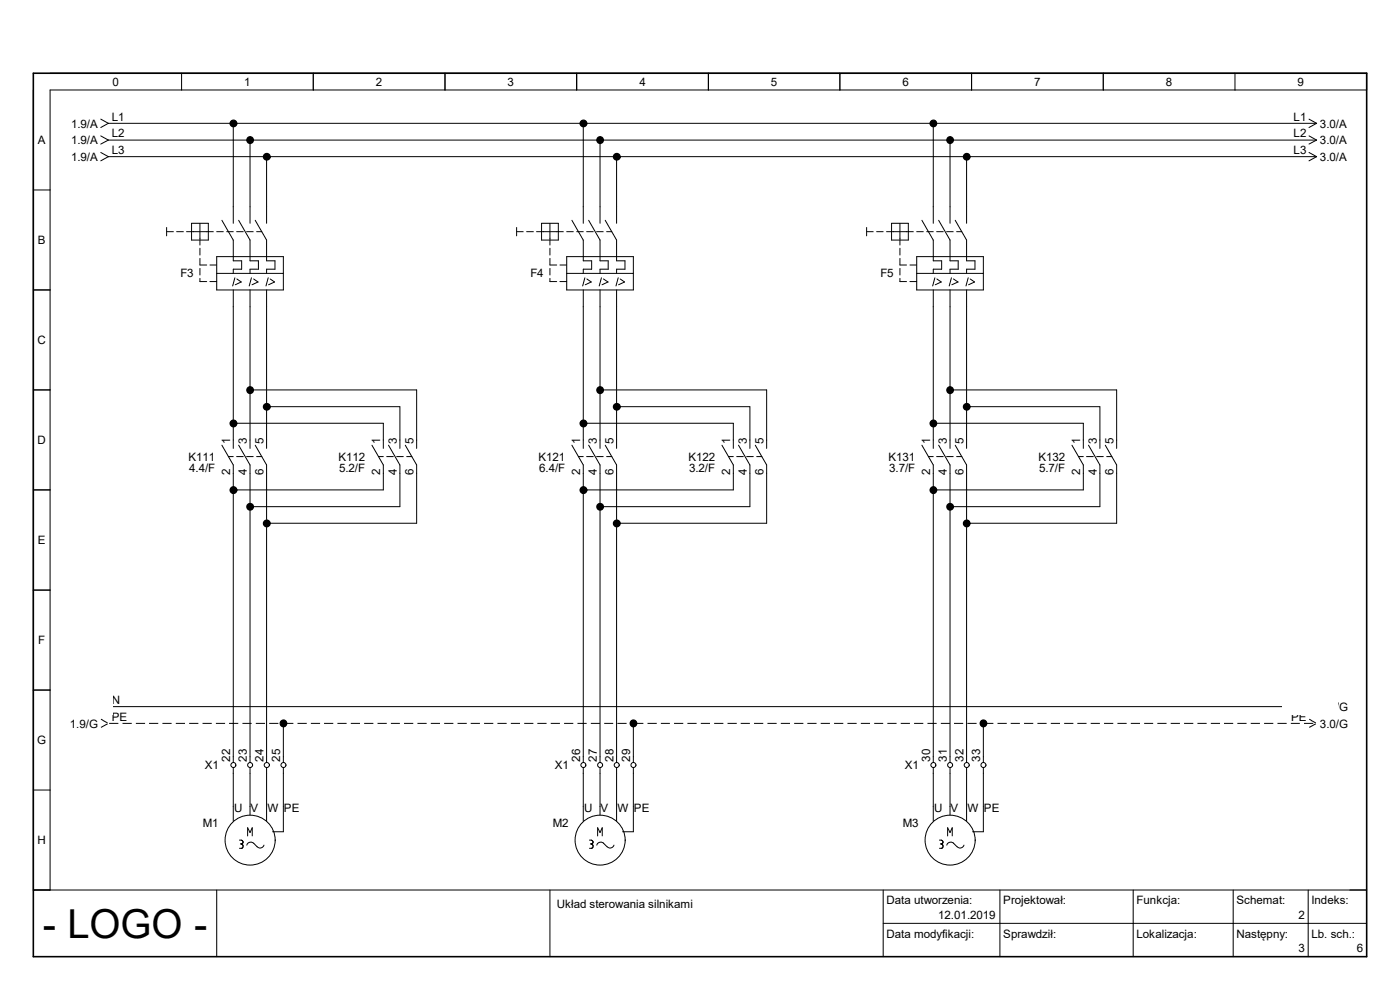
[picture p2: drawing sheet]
<svg xmlns="http://www.w3.org/2000/svg" width="297mm" height="210mm" viewBox="0 0 297 210" stroke-linecap="round" stroke-linejoin="round" font-family="sans-serif">
<path d="M7.1 15.5h282.8v187.4h-282.8z" fill="none" stroke="#000" stroke-width=".34"/>
<g fill="none" stroke="#000" stroke-width=".21">
<path d="M7.1 19.1v169.7h282.8M10.6 15.5h279.3v3.6h-279.3v169.7M38.5 15.5v3.6M66.5 15.5v3.6M94.4 15.5v3.6M122.3 15.5v3.6M150.3 15.5v3.6M178.2 15.5v3.6M206.1 15.5v3.6M234.1 15.5v3.6M262 15.5v3.6M21.4 25.3l1.6 .9"/>
<path d="M21.4 28.8l1.6 .9M21.4 32.3l1.6 .9M23 26.2l-1.6 .9M23 26.2h256.3M23 29.7l-1.6 .9M23 29.7h256.3M23 33.2l-1.6 .9M23 33.2h256.3M49.5 26.2v21.2M53 29.7v17.7M56.6 33.2v14.2M123.7 26.2v21.2"/>
<path d="M127.3 29.7v17.7M130.8 33.2v14.2M198 26.2v21.2M201.5 29.7v17.7M205.1 33.2v14.2M277.7 25.3l1.6 .9M277.7 28.8l1.6 .9M277.7 32.3l1.6 .9M279.3 26.2l-1.6 .9M279.3 29.7l-1.6 .9M279.3 33.2l-1.6 .9M7.1 40.3h3.5"/>
<path d="M35.3 49.1h1.5M35.3 48.3v1.7M37.5 49.1h1.4M39.6 49.1h5.7M40.6 47.4h3.6v3.5h-3.6zM42.4 47.4v4.6M42.4 52.7v1.4M42.4 54.8v1.4h1.5M42.4 56.9v1.4M42.4 59.1v.6h1.5M44.5 59.7h1.5M44.5 56.2h1.5"/>
<path d="M46 54.4h14.1v7.1h-14.1zM46 58h14.1M46 49.1h1.4M47.1 46.7l2.4 4.2v4.4h1.8v1.8h-1.8v.9M48.1 49.1h1.4M49.8 58.9l-.4 1.8M50.2 49.1h1.4M50.2 59.2l1 .6-1.3 .6M50.6 46.7l2.4 4.2v4.4h1.8v1.8h-1.8v.9M52.3 49.1h1.4M53.3 58.9l-.4 1.8M53.8 59.2l.9 .6-1.2 .6"/>
<path d="M54.1 46.7l2.5 4.2v4.4h1.7v1.8h-1.7v.9M54.4 49.1h1.1M56.9 58.9l-.5 1.8M57.3 59.2l1 .6-1.3 .6M109.6 49.1h1.4M109.6 48.3v1.7M111.7 49.1h1.5M113.8 49.1h5.7M114.9 47.4h3.5v3.5h-3.5zM116.7 47.4v4.6M116.7 52.7v1.4M116.7 54.8v1.4h1.4"/>
<path d="M116.7 56.9v1.4M116.7 59.1v.6h1.4M118.8 59.7h1.4M118.8 56.2h1.4M120.2 54.4h14.2v7.1h-14.2zM120.2 58h14.2M120.2 49.1h1.4M121.3 46.7l2.4 4.2v4.4h1.8v1.8h-1.8v.9M122.3 49.1h1.4M124.1 58.9l-.5 1.8M124.5 49.1h1.4M124.5 59.2l.9 .6-1.2 .6"/>
<path d="M124.9 46.7l2.4 4.2v4.4h1.7v1.8h-1.7v.9M126.6 49.1h1.4M127.6 58.9l-.5 1.8M128 59.2l1 .6-1.3 .6M128.4 46.7l2.4 4.2v4.4h1.8v1.8h-1.8v.9M128.7 49.1h1.1M131.1 58.9l-.4 1.8M131.6 59.2l.9 .6-1.3 .6M183.9 49.1h1.4M183.9 48.3v1.7M186 49.1h1.4M188.1 49.1h5.7"/>
<path d="M189.1 47.4h3.6v3.5h-3.6zM190.9 59.1v.6h1.4M190.9 54.8v1.4h1.4M190.9 47.4v4.6M190.9 52.7v1.4M190.9 56.9v1.4M193 59.7h1.5M193 56.2h1.5M194.5 54.4h14.1v7.1h-14.1zM194.5 58h14.1M194.5 49.1h1.4M195.6 46.7l2.4 4.2v4.4h1.8v1.8h-1.8v.9"/>
<path d="M196.6 49.1h1.4M198.3 58.9l-.4 1.8M198.7 49.1h1.4M198.8 59.2l.9 .6-1.3 .6M199.1 46.7l2.4 4.2v4.4h1.8v1.8h-1.8v.9M200.8 49.1h1.4M201.8 58.9l-.4 1.8M202.3 59.2l.9 .6-1.3 .6M202.6 46.7l2.5 4.2v4.4h1.7v1.8h-1.7v.9M202.9 49.1h1.1M205.4 58.9l-.5 1.8M205.8 59.2l1 .6-1.3 .6"/>
<path d="M7.1 61.5h3.5M49.5 61.5v33.6M53 61.5v33.6M56.6 61.5v33.6M123.7 61.5v33.6M127.3 61.5v33.6M130.8 61.5v33.6M198 61.5v33.6M201.5 61.5v33.6M205.1 61.5v33.6M7.1 82.7h3.5M47.1 94.4l2.4 4.2v63.2"/>
<path d="M48.5 96.9h1M49.5 89.8h31.8v5.3M50.2 96.9h1.4M50.6 94.4l2.4 4.2v63.2M52.3 96.9h1.4M53 82.7h35.4v12.4M54.1 94.4l2.5 4.2v63.2M54.4 96.9h1.1M56.6 86.3h28.2v8.8M78.9 94.4l2.4 4.2v5.3h-31.8M80.3 96.9h1M82 96.9h1.4"/>
<path d="M82.4 94.4l2.4 4.2v8.9h-31.8M84.2 96.9h1.4M86 94.4l2.4 4.2v12.4h-31.8M86.3 96.9h1.1M121.3 94.4l2.4 4.2v63.2M122.7 96.9h1M123.7 89.8h31.9v5.3M124.5 96.9h1.4M124.9 94.4l2.4 4.2v63.2M126.6 96.9h1.4M127.3 82.7h35.3v12.4M128.4 94.4l2.4 4.2v63.2"/>
<path d="M128.7 96.9h1.1M130.8 86.3h28.3v8.8M153.2 94.4l2.4 4.2v5.3h-31.9M154.6 96.9h1M156.3 96.9h1.4M156.7 94.4l2.4 4.2v8.9h-31.8M158.4 96.9h1.4M160.2 94.4l2.4 4.2v12.4h-31.8M160.5 96.9h1.1M195.6 94.4l2.4 4.2v63.2M197 96.9h1M198 89.8h31.8v5.3"/>
<path d="M198.7 96.9h1.4M199.1 94.4l2.4 4.2v63.2M200.8 96.9h1.4M201.5 82.7h35.4v12.4M202.6 94.4l2.5 4.2v63.2M202.9 96.9h1.1M205.1 86.3h28.2v8.8M227.4 94.4l2.4 4.2v5.3h-31.8M228.8 96.9h1M230.5 96.9h1.4M230.9 94.4l2.4 4.2v8.9h-31.8M232.7 96.9h1.4"/>
<path d="M234.5 94.4l2.4 4.2v12.4h-31.8M234.8 96.9h1.1M7.1 103.9h3.5M7.1 125.2h3.5M7.1 146.4h3.5M21.4 149l1.6 .9M21.4 152.6l1.4 .8M22.8 153.5l-1.4 .8M23 149.9l-1.6 .9M23 149.9h256.3M23.2 153.5h1.9M26 153.5h1.9"/>
<path d="M28.8 153.5h2M31.6 153.5h2M34.5 153.5h1.9M37.3 153.5h1.9M40.1 153.5h2M43 153.5h1.9M45.8 153.5h2M48.6 153.5h1.9M51.4 153.5h2M54.3 153.5h1.9M57.1 153.5h2M60.1 153.5v8.3"/>
<path d="M60.3 153.5h1.9M63.1 153.5h2M66 153.5h1.9M68.7 153.5h2M71.6 153.5h1.9M74.4 153.5h2M77.3 153.5h1.9M80.1 153.5h1.9M82.9 153.5h1.9M85.7 153.5h2M88.6 153.5h1.9M91.4 153.5h1.9"/>
<path d="M94.2 153.5h2M97.1 153.5h1.9M99.9 153.5h1.9M102.7 153.5h1.9M105.5 153.5h2M108.4 153.5h1.9M111.2 153.5h2M114 153.5h2M116.8 153.5h2M119.7 153.5h1.9M122.5 153.5h2M125.3 153.5h2"/>
<path d="M128.2 153.5h1.9M131 153.5h1.9M133.8 153.5h.4M134.4 153.5v8.3M134.5 153.5h2M137.4 153.5h1.9M140.2 153.5h1.9M143 153.5h1.9M145.8 153.5h2M148.7 153.5h1.9M151.5 153.5h2M154.3 153.5h2"/>
<path d="M157.1 153.5h2M160 153.5h1.9M162.8 153.5h2M165.7 153.5h1.9M168.5 153.5h1.9M171.3 153.5h1.9M174.1 153.5h2M177 153.5h1.9M179.8 153.5h1.9M182.6 153.5h2M185.5 153.5h1.9M188.3 153.5h1.9"/>
<path d="M191.1 153.5h1.9M193.9 153.5h2M196.8 153.5h1.9M199.6 153.5h1.9M202.4 153.5h1.9M205.2 153.5h2M208.1 153.5h.3M208.6 153.5v8.3M208.8 153.5h1.9M211.6 153.5h2M214.4 153.5h2M217.3 153.5h1.9"/>
<path d="M220.1 153.5h1.9M222.9 153.5h2M225.8 153.5h1.9M228.6 153.5h1.9M231.4 153.5h1.9M234.2 153.5h2M237.1 153.5h1.9M239.9 153.5h2M242.7 153.5h1.9M245.5 153.5h2M248.4 153.5h1.9M251.2 153.5h2"/>
<path d="M254 153.5h2M256.9 153.5h1.9M259.7 153.5h1.9M262.5 153.5h2M265.3 153.5h2M268.2 153.5h1.9M271 153.5h2M273.9 153.5h1.9M276.6 153.5h2M277.7 149l1.6 .9M277.7 152.6l1.4 .8M279.1 153.5l-1.4 .8"/>
<path d="M279.3 149.9l-1.6 .9M7.1 167.6h3.5M49.5 162.8v11.4M50.8 178.2h.4a.42 .42 0 0 1 .4 .4 .42 .42 0 0 1-.3 .4h-.2M51.2 179l.1 .1M51.3 178.3h.1M51.3 179.1h.1M51.3 179.1l.3 .3-.1 .3-.2 .3h-.5M52.5 177.3v-1.7l.5 1 .5-1v1.7M53 162.8v10.1M53.8 178.9a.86 .86 0 0 0-1.4 .4M53.8 178.9l.7 .7"/>
<path d="M56 179.3l-.1 .2a.83 .83 0 0 1-1.3 .1M56.6 162.8v11.4M60.1 162.8v13.6h-2.3M123.7 162.8v11.4M125.1 178.2l.5 .1a.39 .39 0 0 1 .2 .4 .39 .39 0 0 1-.2 .3h-.3M125.4 179l.4 .3v.4l-.2 .3h-.5M126.8 177.3v-1.7l.5 1 .5-1v1.7M127.3 162.8v10.1M128 178.9l.8 .7M128.1 178.9a.86 .86 0 0 0-1.5 .4M130.3 179.3l-.1 .2a.83 .83 0 0 1-1.4 .1M130.8 162.8v11.4"/>
<path d="M134.4 162.8v13.6h-2.3M198 162.8v11.4M199.3 178.2l.5 .1 .3 .3-.2 .3-.3 .1M199.7 179l.3 .3v.4l-.2 .3h-.5M201 177.3v-1.7l.5 1 .5-1v1.7M201.5 162.8v10.1M202.3 178.9l.7 .7M202.3 178.9a.86 .86 0 0 0-1.4 .4M204.5 179.3l-.1 .2a.83 .83 0 0 1-1.3 .1M205.1 162.8v11.4M208.6 162.8v13.6h-2.3M46 188.8v14.1"/>
<path d="M116.7 188.8v14.1M187.4 195.9h102.5M187.4 188.8v14.1M212.1 188.8v14.1M240.4 188.8v14.1M261.6 188.8v14.1M277.5 188.8v14.1"/>
<circle cx="49.5" cy="162.3" r=".53"/>
<circle cx="53.1" cy="162.3" r=".53"/>
<circle cx="53.1" cy="178.2" r="5.3"/>
<circle cx="56.6" cy="162.3" r=".54"/>
<circle cx="60.1" cy="162.3" r=".53"/>
<circle cx="123.8" cy="162.3" r=".53"/>
<circle cx="127.3" cy="162.3" r=".54"/>
<circle cx="127.3" cy="178.2" r="5.3"/>
<circle cx="130.8" cy="162.3" r=".53"/>
<circle cx="134.4" cy="162.3" r=".54"/>
<circle cx="198" cy="162.3" r=".53"/>
<circle cx="201.6" cy="162.3" r=".54"/>
<circle cx="201.6" cy="178.2" r="5.3"/>
<circle cx="205.1" cy="162.3" r=".53"/>
<circle cx="208.6" cy="162.3" r=".54"/>
</g>
<g fill="#000">
<circle cx="49.5" cy="26.2" r=".71"/>
<circle cx="53.1" cy="29.7" r=".71"/>
<circle cx="56.6" cy="33.3" r=".71"/>
<circle cx="123.8" cy="26.2" r=".71"/>
<circle cx="127.3" cy="29.7" r=".71"/>
<circle cx="130.9" cy="33.3" r=".71"/>
<circle cx="198" cy="26.2" r=".7"/>
<circle cx="201.6" cy="29.7" r=".71"/>
<circle cx="205.1" cy="33.3" r=".7"/>
<circle cx="49.5" cy="89.8" r=".72"/>
<circle cx="53.1" cy="82.8" r=".71"/>
<circle cx="56.6" cy="86.3" r=".71"/>
<circle cx="123.8" cy="89.8" r=".72"/>
<circle cx="127.3" cy="82.8" r=".71"/>
<circle cx="130.9" cy="86.3" r=".71"/>
<circle cx="198" cy="89.8" r=".7"/>
<circle cx="201.6" cy="82.8" r=".71"/>
<circle cx="205.1" cy="86.3" r=".7"/>
<circle cx="49.5" cy="104" r=".72"/>
<circle cx="53.1" cy="107.5" r=".7"/>
<circle cx="56.6" cy="111" r=".72"/>
<circle cx="123.8" cy="104" r=".72"/>
<circle cx="127.3" cy="107.5" r=".7"/>
<circle cx="130.9" cy="111" r=".72"/>
<circle cx="198" cy="104" r=".7"/>
<circle cx="201.6" cy="107.5" r=".7"/>
<circle cx="205.1" cy="111" r=".7"/>
<circle cx="60.1" cy="153.5" r=".71"/>
<circle cx="134.4" cy="153.5" r=".71"/>
<circle cx="208.6" cy="153.5" r=".71"/>
</g>
<g fill="none" stroke="#000" stroke-width=".25">
<circle cx="49.5" cy="26.2" r=".71"/>
<circle cx="53.1" cy="29.7" r=".71"/>
<circle cx="56.6" cy="33.3" r=".71"/>
<circle cx="123.8" cy="26.2" r=".71"/>
<circle cx="127.3" cy="29.7" r=".71"/>
<circle cx="130.9" cy="33.3" r=".71"/>
<circle cx="198" cy="26.2" r=".7"/>
<circle cx="201.6" cy="29.7" r=".71"/>
<circle cx="205.1" cy="33.3" r=".7"/>
<circle cx="49.5" cy="89.8" r=".72"/>
<circle cx="53.1" cy="82.8" r=".71"/>
<circle cx="56.6" cy="86.3" r=".71"/>
<circle cx="123.8" cy="89.8" r=".72"/>
<circle cx="127.3" cy="82.8" r=".71"/>
<circle cx="130.9" cy="86.3" r=".71"/>
<circle cx="198" cy="89.8" r=".7"/>
<circle cx="201.6" cy="82.8" r=".71"/>
<circle cx="205.1" cy="86.3" r=".7"/>
<circle cx="49.5" cy="104" r=".72"/>
<circle cx="53.1" cy="107.5" r=".7"/>
<circle cx="56.6" cy="111" r=".72"/>
<circle cx="123.8" cy="104" r=".72"/>
<circle cx="127.3" cy="107.5" r=".7"/>
<circle cx="130.9" cy="111" r=".72"/>
<circle cx="198" cy="104" r=".7"/>
<circle cx="201.6" cy="107.5" r=".7"/>
<circle cx="205.1" cy="111" r=".7"/>
<circle cx="60.1" cy="153.5" r=".71"/>
<circle cx="134.4" cy="153.5" r=".71"/>
<circle cx="208.6" cy="153.5" r=".71"/>
</g>
<g fill="#fff">
<path d="M12.1 58.4h11.8v93.2h-11.8z"/>
<path d="M271.9 58.4h11.8v93.2h-11.8z"/>
</g>
<text font-size="8.5" x="9.1" y="199">- LOGO -</text>
<g font-size="2.5">
<text x="23.9" y="18.2">0</text>
<text x="51.8" y="18.2">1</text>
<text x="79.8" y="18.2">2</text>
<text x="107.7" y="18.2">3</text>
<text x="135.6" y="18.2">4</text>
<text x="163.5" y="18.2">5</text>
<text x="191.5" y="18.2">6</text>
<text x="219.4" y="18.2">7</text>
<text x="247.4" y="18.2">8</text>
<text x="275.3" y="18.2">9</text>
<text x="15.1" y="27.1">1.9/A</text>
<text x="23.7" y="25.7">L1</text>
<text x="23.7" y="29.2">L2</text>
<text x="274.4" y="25.7">L1</text>
<text x="274.4" y="29.2">L2</text>
<text x="280" y="27.1">3.0/A</text>
<text x="8" y="30.6">A</text>
<text x="15.1" y="30.6">1.9/A</text>
<text x="15.1" y="34.1">1.9/A</text>
<text x="23.7" y="32.7">L3</text>
<text x="274.4" y="32.7">L3</text>
<text x="280" y="30.6">3.0/A</text>
<text x="280" y="34.1">3.0/A</text>
<text x="8" y="51.9">B</text>
<text x="38.3" y="58.8">F3</text>
<text x="112.5" y="58.8">F4</text>
<text x="186.8" y="58.8">F5</text>
<text x="8" y="73.1">C</text>
<text x="8" y="94.3">D</text>
<text x="48.9" y="94.3" transform="rotate(-90 48.9 94.3)">1</text>
<text x="52.4" y="94.3" transform="rotate(-90 52.4 94.3)">3</text>
<text x="55.9" y="94.3" transform="rotate(-90 55.9 94.3)">5</text>
<text x="80.6" y="94.3" transform="rotate(-90 80.6 94.3)">1</text>
<text x="84.2" y="94.3" transform="rotate(-90 84.2 94.3)">3</text>
<text x="87.7" y="94.3" transform="rotate(-90 87.7 94.3)">5</text>
<text x="123.1" y="94.3" transform="rotate(-90 123.1 94.3)">1</text>
<text x="126.6" y="94.3" transform="rotate(-90 126.6 94.3)">3</text>
<text x="130.2" y="94.3" transform="rotate(-90 130.2 94.3)">5</text>
<text x="154.9" y="94.3" transform="rotate(-90 154.9 94.3)">1</text>
<text x="158.5" y="94.3" transform="rotate(-90 158.5 94.3)">3</text>
<text x="162" y="94.3" transform="rotate(-90 162 94.3)">5</text>
<text x="197.4" y="94.3" transform="rotate(-90 197.4 94.3)">1</text>
<text x="200.9" y="94.3" transform="rotate(-90 200.9 94.3)">3</text>
<text x="204.4" y="94.3" transform="rotate(-90 204.4 94.3)">5</text>
<text x="229.1" y="94.3" transform="rotate(-90 229.1 94.3)">1</text>
<text x="232.7" y="94.3" transform="rotate(-90 232.7 94.3)">3</text>
<text x="236.2" y="94.3" transform="rotate(-90 236.2 94.3)">5</text>
<text x="40" y="97.7">K111</text>
<text x="40.1" y="100.2">4.4/F</text>
<text x="48.9" y="100.7" transform="rotate(-90 48.9 100.7)">2</text>
<text x="52.4" y="100.7" transform="rotate(-90 52.4 100.7)">4</text>
<text x="55.9" y="100.7" transform="rotate(-90 55.9 100.7)">6</text>
<text x="71.8" y="97.7">K112</text>
<text x="71.9" y="100.2">5.2/F</text>
<text x="80.6" y="100.7" transform="rotate(-90 80.6 100.7)">2</text>
<text x="84.2" y="100.7" transform="rotate(-90 84.2 100.7)">4</text>
<text x="87.7" y="100.7" transform="rotate(-90 87.7 100.7)">6</text>
<text x="114.2" y="97.7">K121</text>
<text x="114.4" y="100.2">6.4/F</text>
<text x="123.1" y="100.7" transform="rotate(-90 123.1 100.7)">2</text>
<text x="126.6" y="100.7" transform="rotate(-90 126.6 100.7)">4</text>
<text x="130.2" y="100.7" transform="rotate(-90 130.2 100.7)">6</text>
<text x="146" y="97.7">K122</text>
<text x="146.2" y="100.2">3.2/F</text>
<text x="154.9" y="100.7" transform="rotate(-90 154.9 100.7)">2</text>
<text x="158.5" y="100.7" transform="rotate(-90 158.5 100.7)">4</text>
<text x="162" y="100.7" transform="rotate(-90 162 100.7)">6</text>
<text x="188.5" y="97.7">K131</text>
<text x="188.6" y="100.2">3.7/F</text>
<text x="197.4" y="100.7" transform="rotate(-90 197.4 100.7)">2</text>
<text x="200.9" y="100.7" transform="rotate(-90 200.9 100.7)">4</text>
<text x="204.4" y="100.7" transform="rotate(-90 204.4 100.7)">6</text>
<text x="220.3" y="97.7">K132</text>
<text x="220.4" y="100.2">5.7/F</text>
<text x="229.1" y="100.7" transform="rotate(-90 229.1 100.7)">2</text>
<text x="232.7" y="100.7" transform="rotate(-90 232.7 100.7)">4</text>
<text x="236.2" y="100.7" transform="rotate(-90 236.2 100.7)">6</text>
<text x="8" y="115.5">E</text>
<text x="8.1" y="136.7">F</text>
<text x="23.7" y="149.4">N</text>
<text x="14.8" y="154.3">1.9/G</text>
<text x="23.7" y="152.9">PE</text>
<text x="273.9" y="152.9">PE</text>
<text x="280" y="154.3">3.0/G</text>
<text x="280" y="150.8">3.0/G</text>
<text x="7.9" y="157.9">G</text>
<text x="48.9" y="161.6" transform="rotate(-90 48.9 161.6)">22</text>
<text x="52.4" y="161.6" transform="rotate(-90 52.4 161.6)">23</text>
<text x="55.9" y="161.6" transform="rotate(-90 55.9 161.6)">24</text>
<text x="59.4" y="161.6" transform="rotate(-90 59.4 161.6)">25</text>
<text x="123.1" y="161.6" transform="rotate(-90 123.1 161.6)">26</text>
<text x="126.6" y="161.6" transform="rotate(-90 126.6 161.6)">27</text>
<text x="130.2" y="161.6" transform="rotate(-90 130.2 161.6)">28</text>
<text x="133.7" y="161.6" transform="rotate(-90 133.7 161.6)">29</text>
<text x="197.4" y="161.6" transform="rotate(-90 197.4 161.6)">30</text>
<text x="200.9" y="161.6" transform="rotate(-90 200.9 161.6)">31</text>
<text x="204.4" y="161.6" transform="rotate(-90 204.4 161.6)">32</text>
<text x="207.9" y="161.6" transform="rotate(-90 207.9 161.6)">33</text>
<text x="43.5" y="163.1">X1</text>
<text x="117.7" y="163.1">X1</text>
<text x="192" y="163.1">X1</text>
<text x="49.7" y="172.2">U</text>
<text x="53.2" y="172.2">V</text>
<text x="56.7" y="172.2">W</text>
<text x="60.2" y="172.2">PE</text>
<text x="123.9" y="172.2">U</text>
<text x="127.4" y="172.2">V</text>
<text x="131" y="172.2">W</text>
<text x="134.5" y="172.2">PE</text>
<text x="198.2" y="172.2">U</text>
<text x="201.7" y="172.2">V</text>
<text x="205.2" y="172.2">W</text>
<text x="208.7" y="172.2">PE</text>
<text x="8" y="179.1">H</text>
<text x="43" y="175.5">M1</text>
<text x="117.3" y="175.5">M2</text>
<text x="191.5" y="175.5">M3</text>
<text x="188.1" y="191.8">Data utworzenia:</text>
<text x="212.9" y="191.8">Projektował:</text>
<text x="241.1" y="191.8">Funkcja:</text>
<text x="262.3" y="191.8">Schemat:</text>
<text x="278.3" y="191.8">Indeks:</text>
<text x="118.1" y="192.5">Układ sterowania silnikami</text>
<text x="199.1" y="195">12.01.2019</text>
<text x="275.5" y="195">2</text>
<text x="188.1" y="198.9">Data modyfikacji:</text>
<text x="212.9" y="198.9">Sprawdził:</text>
<text x="241.1" y="198.9">Lokalizacja:</text>
<text x="262.3" y="198.9">Następny:</text>
<text x="275.5" y="202.1">3</text>
<text x="278.3" y="198.9">Lb. sch.:</text>
<text x="287.9" y="202.1">6</text>
</g>
</svg>
